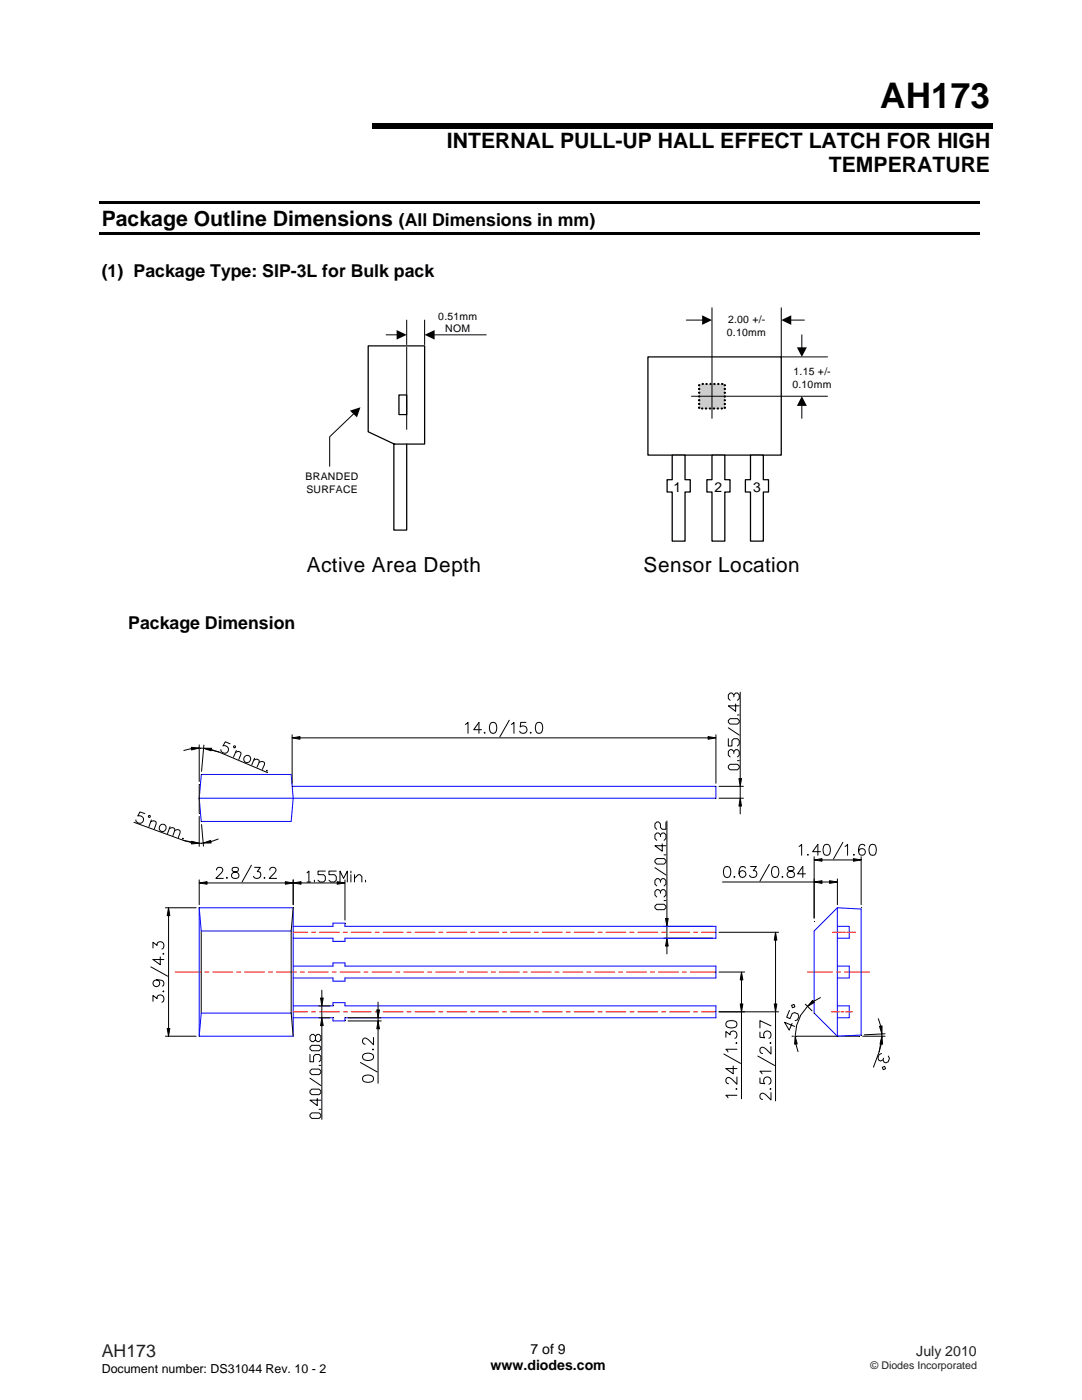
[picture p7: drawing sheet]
<svg xmlns="http://www.w3.org/2000/svg" width="216mm" height="279mm" viewBox="0 0 216 279" stroke-linecap="round" stroke-linejoin="round" font-family="sans-serif">
<path d="M74.3 24.5h123.8v1.1h-123.8zM19.8 40.2h175.6v.5h-175.6zM19.8 46.3h175.6v.5h-175.6z" fill="#000"/>
<path d="M129.3 71.2h26.6v19.6h-26.6z" fill="#fff"/>
<path d="M129.3 71.2h26.6v19.6h-26.6z" fill="none" stroke="#000" stroke-width=".25"/>
<path d="M149.8 90.8h2.5v4.9h1.1v2.5h-1.1v9.8h-2.5v-9.8h-1.1v-2.5h1.1z" fill-rule="evenodd" fill="#fff"/>
<path d="M149.8 90.8h2.5v4.9h1v2.5h-1v9.8h-2.5v-9.8h-1.1v-2.5h1.1z" fill="none" stroke="#000" stroke-width=".25"/>
<path d="M142.1 90.8h2.5v4.9h1.1v2.5h-1.1v9.8h-2.5v-9.8h-1v-2.5h1z" fill-rule="evenodd" fill="#fff"/>
<path d="M142.1 90.8h2.5v4.9h1.1v2.5h-1.1v9.8h-2.5v-9.8h-1v-2.5h1z" fill="none" stroke="#000" stroke-width=".25"/>
<path d="M134.1 90.8h2.6v4.9h1v2.5h-1v9.8h-2.6v-9.8h-1v-2.5h1z" fill-rule="evenodd" fill="#fff"/>
<path d="M134.1 90.8h2.6v4.9h1v2.5h-1v9.8h-2.6v-9.8h-1v-2.5h1z" fill="none" stroke="#000" stroke-width=".25"/>
<path d="M139.5 76.6h5.1v4.9h-5.1z" fill="#cdcdcd"/>
<path d="M139.4 76.9a.13 .13 0 0 1 .2 0 .13 .13 0 0 1-.2 0zM139.4 77.5h.2v.2h-.2zM139.4 78.3h.2v.2h-.2zM139.4 79.1l.1-.1 .1 .2h-.2zM139.4 79.8h.2v.2h-.2zM139.4 80.5h.2v.2h-.2zM139.4 81.3h.2v.2h-.2zM140 81.4h.2v.2h-.1zM140.8 81.4h.2v.2h-.2zM141.6 81.4l.2 .1-.1 .1h-.1zM142.3 81.5a.15 .15 0 0 1 .3 0 .15 .15 0 0 1-.3 0zM143.1 81.5a.15 .15 0 0 1 .3 0 .15 .15 0 0 1-.3 0zM143.9 81.5a.15 .15 0 0 1 .3 0 .15 .15 0 0 1-.3 0zM144.5 81.3h.2v.2h-.1zM144.5 80.5h.2v.2h-.2zM144.5 79.8h.2v.2h-.1zM144.5 79.1l.2-.1v.2h-.1zM144.5 78.4a.12 .12 0 0 1 .2 0 .12 .12 0 0 1-.2 0zM144.5 77.5h.2l.1 .2h-.3zM144.5 76.8h.2v.2h-.2zM144 76.5h.2v.2l-.1 .1zM143.2 76.6a.15 .15 0 0 1 .3 0 .15 .15 0 0 1-.3 0zM142.4 76.5h.3v.2l-.2 .1zM141.7 76.5l.2 .1-.2 .2zM140.9 76.5h.2v.2l-.2 .1zM140.1 76.5h.2l.1 .2-.2 .1z" fill="#000" stroke="#000" stroke-width=".2"/>
<path d="M136.9 63.9h3.4M138 79.1h27.1M142.1 61.4v22.1M155.9 61.4v9.8h9.2M157.6 63.9h2.9M160 66.8v2.8M160 80.8v2.7" fill="none" stroke="#000" stroke-width=".2"/>
<path d="M140.1 62.9l2 1-2 .9zM155.9 63.9l2-1v1.9zM159 69.3h2l-1 1.9zM160 79.1l1 1.9h-2z" fill="#000"/>
<g fill="#fff">
<path d="M144.7 62.1h8.5v5.7h-8.5z"/>
<path d="M157.8 72.5h8.5v5.7h-8.5z"/>
<path d="M78.6 88.6h2.6v17.2h-2.6z"/>
</g>
<path d="M78.6 88.6h2.6v17.2h-2.6zM78.6 88.6h.1" fill="none" stroke="#000" stroke-width=".25"/>
<path d="M79.6 78.8h1.6v3.9h-1.6z" fill="#fff"/>
<path d="M79.6 78.8h1.6v3.9h-1.6zM78.7 88.6l-5.2-2.4v-17.2h11.2v19.6h-3.5" fill="none" stroke="#000" stroke-width=".25"/>
<g fill="none" stroke="#000" stroke-width=".2">
<path d="M77 66.8h2.4M81.2 63.9v4.9M81.2 69.3v16.4M84.7 63.9v4.9M86.5 66.8h10.5M70.7 82.5l-4.9 4.7v5.8M146.4 139v-.3l-.4-.4h-.3l-.4 .4v.7l.4 .4M146.4 138.7l.4-.4h.4l.3 .4v.7l-.3 .4M147.7 138.1v17.3M38.2 149.1l1.6 .2-1.6 .4zM38.2 149.4l-1.5 .4M39.8 148.7v7.3"/>
<path d="M39.8 156.6v5.7M39.8 149.3h.8l3.1 .8M40.6 149.3h1.6l-.1 .5zM40.7 148.7l-.5 5.2M42.2 149.6l1.4 .5M43.7 150.1l9.7 4.1M45.9 148.4l-.9-.4-.5 .9a.77 .77 0 0 1 1.1 .4 .77 .77 0 0 1-.6 1 .77 .77 0 0 1-.9-.7M46.7 148.8l.3 .2-.1 .2-.3-.1zM47 150.2l.6-.2 .5 .3-.5 1.3M47.2 149.8l-.6 1.3M50.7 151.7l.6-.2 .4 .3-.4 1.3M50.8 151.3l-.6 1.4"/>
<path d="M51.7 152.1l.6-.1 .5 .3-.5 1.2M53.3 153.7l-.1 .1 .1 .1M58.3 147.3l1.6-.3v.5zM58.3 146.6v9.7M59.9 147.3h81.4M92.9 144.6l.5-.4v2.1M96.1 145.6h-1.6l1.1-1.4v2.1M96.7 146.1l-.1 .1 .1 .1 .1-.1M98 144.3a.71 .71 0 0 1 1 .3 1.79 1.79 0 0 1-.2 1.6 .7 .7 0 0 1-1-.3 1.75 1.75 0 0 1 .2-1.6zM101.6 143.7l-1.9 3.4M102 144.6l.6-.4v2.1M104.9 144.2h-1l-.1 .9a.77 .77 0 0 1 1.2 0 .77 .77 0 0 1-.2 1.1 .77 .77 0 0 1-1.1-.3"/>
<path d="M105.9 146.1l-.1 .1 .1 .1 .1-.1M107.1 144.3a.71 .71 0 0 1 1.1 .3 1.79 1.79 0 0 1-.2 1.6 .7 .7 0 0 1-1.1-.3 1.75 1.75 0 0 1 .2-1.6zM141.3 147l1.6 .3-1.6 .2zM142.9 146.6v9.7M143.5 159.3h4.8M143.5 156.9h4.8M145.3 147.4v1.5h.7v-1.1l.4-.4h.8l.3 .4v.7l-.3 .4M145.3 152.9l.4-.4h1.5l.3 .4v.4l-.3 .3h-1.5l-.4-.3zM145.3 143.8l.4-.4h1.5l.3 .4v.3l-.3 .4h-1.5l-.4-.4zM145.3 145.2l2.2 1.5M146.4 150.3v-.3l-.4-.4h-.3l-.4 .4v.7l.4 .4M146.4 150l.4-.4h.4l.3 .4v.7l-.3 .4"/>
<path d="M146.8 140.5v1.5l-1.5-1.1h2.2M147.2 151.8h.3M147.2 142.7h.3M147.4 155.4h.6l-.3 1.5zM147.7 159.3l.3 1.6h-.6zM147.7 156.9v2.4M26.7 164.1l10 3.6M28.9 162.4l-1-.4-.4 .9a.77 .77 0 0 1 1.1 .3 .77 .77 0 0 1-.5 1.1 .77 .77 0 0 1-1-.7M29.6 162.9l.3-.2 .1 .3-.3 .1zM30.1 164l.6-.2 .5 .3-.4 1.3M30.2 163.6l-.5 1.4M33.8 165.4l.6-.2 .5 .2-.4 1.4"/>
<path d="M33.9 165l-.5 1.4M34.9 165.8l.6-.2 .4 .2-.3 1.4M36.5 167.3h-.1l.1 .2 .1-.1M36.7 167.7l3.1 .6h.7M36.7 167.7l1.5 .4M38.2 167.9l1.6 .4-1.6 .1zM39.8 162.9v6M39.8 175.6v5M39.8 176.2l1.5-.2v.5zM40.2 164.5l.4 4.4M40.5 168.3l1.5-.6 .1 .5zM41.3 176.2h15.6"/>
<path d="M43.2 173.6l.1-.3 .3-.2 .6 .1a.51 .51 0 0 1 .1 .7l-1.2 1.4h1.5M43.5 167.4l-1.4 .6M45.3 175.1l-.1 .1 .1 .1 .1-.1M46.4 173.2a.45 .45 0 0 0 .2 .7 .91 .91 0 0 1 1.1 1 .73 .73 0 0 1-1 .4 .73 .73 0 0 1-.4-1l.2-.1a.9 .9 0 0 0 1.1-.8 .8 .8 0 0 0-1.2-.2zM50.2 172.7l-1.9 3.3M50.8 173.1h1.1l-.6 .8a.73 .73 0 0 1 .7 1.1 .73 .73 0 0 1-1.2 .2l-.2-.3M52.8 175.1v.2l.1-.1M53.8 173.6l.1-.3 .3-.2 .7 .1a.51 .51 0 0 1 .1 .7l-1.3 1.4h1.5M56.9 176l1.6 .2-1.6 .3zM58.5 175.6v5M58.5 176.2l1.6-.2v.5zM60.1 176.2h7.2"/>
<path d="M61.3 174.2l.3-.4v2.2M61.3 176h.7M62.7 175.7v.3M64.9 173.8h-1.4v.8h1.1l.3 .3v.8l-.3 .3h-.8l-.3-.3M67.1 173.8h-1.5v.8h1.1l.4 .3v.8l-.4 .3h-.7l-.4-.3M67.3 176l1.5 .2-1.5 .3zM67.8 176v-2.2l.8 1.5 .7-1.5v2.2M68.8 175.6v8M70 173.8v.4M70 174.6v1.4M70.7 175.3l.8-.7h.3l.4 .3v1.1M70.7 174.6v1.4"/>
<path d="M72.9 175.7v.3M130.7 171.7l.4-.4h1.4l.4 .4v.4l-.4 .3h-1.4l-.4-.3zM130.7 173.2l2.2 1.4M131.8 178.3v-.4l-.4-.4h-.4l-.3 .4v.7l.3 .4M131.8 176.1v-.4l-.4-.4h-.4l-.3 .4v.7l.3 .4M131.8 167v-.4l-.4-.4h-.4l-.3 .4v.7l.3 .4M131.8 177.9l.3-.4h.4l.4 .4v.7l-.4 .4M131.8 175.7l.3-.4h.4l.4 .4v.7l-.4 .4M131.8 166.6l.3-.4h.4l.4 .4v.7l-.4 .4M132.1 168.4v1.5l-1.4-1.1h2.2M132.5 179.7h.4M132.5 170.6h.4"/>
<path d="M132.9 164v1.5h-.8l-.3-.4v-.7l-.4-.4h-.4l-.3 .4v.7l.3 .4M133.1 163.9v19.4M144.2 176h18.3M144.7 173a.71 .71 0 0 1 1 .3 1.79 1.79 0 0 1-.2 1.7 .7 .7 0 0 1-1-.3 1.75 1.75 0 0 1 .2-1.7zM146.5 174.9l-.1 .1 .1 .1 .1-.1M147.7 160.9v1.5M148.7 173.2a.63 .63 0 0 0-.6-.3 .63 .63 0 0 0-.5 .4 1.24 1.24 0 0 0 .5 1.8 .68 .68 0 0 0 .7-.6 .68 .68 0 0 0-.6-.8 .68 .68 0 0 0-.7 .7M149.8 172.9h1.1l-.6 .9a.7 .7 0 0 1 .7 .8 .7 .7 0 0 1-.9 .5l-.3-.1-.2-.3M153.5 172.5l-1.9 3.4M154.3 173a.71 .71 0 0 1 1 .3 1.79 1.79 0 0 1-.2 1.7 .7 .7 0 0 1-1-.3 1.75 1.75 0 0 1 .2-1.7zM156.1 174.9l-.1 .1 .1 .1 .1-.1M157.3 173a.43 .43 0 0 0 .2 .8 .89 .89 0 0 1 1 .9 .76 .76 0 0 1-.8 .4 .76 .76 0 0 1-.6-.7 1.02 1.02 0 0 1 1-.6l.2-.1 .1-.5a.84 .84 0 0 0-1.1-.2z"/>
<path d="M159.4 168.9l.6-.4v2.2M160.7 174.4h-1.5l1-1.5v2.2M161.2 170.5v.2l.1-.1M162.5 171v12.2M162.5 176l1.5-.2v.5zM162.5 171.6l1.5-.2v.5zM163.7 170h-1.5l1-1.5v2.2M164 176h1.5M164 171.6h6.3M164.5 168.6a.7 .7 0 0 1 1.1 .3 1.8 1.8 0 0 1-.2 1.7 .75 .75 0 0 1-1.1-.3 1.79 1.79 0 0 1 .2-1.7zM165.5 175.8l1.6 .2-1.6 .3zM167.1 175.4v5.2"/>
<path d="M168.2 168.1l-1.9 3.3M168.6 168.9l.5-.4v2.2M170.3 171.4l1.6 .2-1.6 .3zM170.4 170.5l-.1 .1h.2M171.8 171v9.6M172.6 168.8a.64 .64 0 0 0-1-.2 1.68 1.68 0 0 0 0 2 .68 .68 0 0 0 1-.3 .68 .68 0 0 0-.4-.9 .68 .68 0 0 0-.9 .6M173.7 168.6a.7 .7 0 0 1 1.1 .3 1.88 1.88 0 0 1-.2 1.7 .76 .76 0 0 1-1.1-.3 1.79 1.79 0 0 1 .2-1.7zM30.1 193l3.3 1.8M30.5 199.8v-1.1l.8 .6a.71 .71 0 0 1 .9-.7 .71 .71 0 0 1 .5 .9l-.1 .3-.3 .2M30.5 189.2v-1.2l.8 .7a.71 .71 0 0 1 .9-.8 .71 .71 0 0 1 .5 1l-.1 .3-.3 .2M31.2 195.6a.68 .68 0 0 1 .6 .9 .68 .68 0 0 1-1 .3 .68 .68 0 0 1 0-1.1 2 2 0 0 1 1.8 .2 .67 .67 0 0 1-.2 .9M32 191v1.5l-1.5-1h2.2"/>
<path d="M32.6 197.7l.1 .1-.1 .2-.1-.2M32.6 190.2l.1 .2-.1 .1-.1-.1M33 181.2h6.1M33.6 182.7v22.6M33.6 181.2l.3 1.5h-.5zM40.2 185.8v16.4M58.5 181.2l-.4 4.6v16.4l.4 4.6M64 199.2h.5l-.3 1.5zM64.2 197.6v1.6M75.4 200v1.5M130.7 180.8l.4-.3h1.4l.4 .3v.4l-.4 .3h-1.4l-.4-.3zM132.4 187.2h9.8"/>
<path d="M132.4 184.9h9.8M132.8 183.3h.5l-.2 1.6zM133.1 184.9v2.3M133.1 188.8v1.6M133.1 187.2l.2 1.6h-.5zM143.5 194h5.1M143.5 186.1h11.9M148 194l.2 1.6h-.5zM148 195.6v4.8M154.7 186.1l.3 1.5h-.5zM154.7 187.6v12.8M162.2 199.6l.3 .4-1.4 .9z"/>
<path d="M163.7 199.1l-1.4 .8M33 206.8h6.1M33.4 205.3h.5l-.3 1.5zM61.8 210.4v1.5h.8v-1.1l.3-.4h.8l.3 .4v.7l-.3 .4M61.8 217.7l.4-.3h1.5l.3 .3v.4l-.3 .4h-1.5l-.4-.4zM61.8 213.7l.4-.3h1.5l.3 .3v.4l-.3 .4h-1.5l-.4-.4zM61.8 209l.4-.4h1.5l.3 .4v.3l-.3 .4h-1.5l-.4-.4zM61.8 215.2l2.2 1.4M62.9 206.8l.4-.4h.4l.3 .4v.7l-.3 .4h-.4l-.4-.4v-.7l-.3-.4h-.4l-.4 .4v.7l.4 .4h.4l.3-.4M63.3 219.2v1.4l-1.5-1h2.2M63.6 200.7h2.2M63.6 203.1h2.2"/>
<path d="M63.7 212.6h.3M64.2 200.7v2.4M64.2 204.7v18.7M64.2 203.1l.3 1.6h-.5zM69.4 203.1h6.7M69.4 203.8h6.7M71.9 212l3.4 1.9M72.5 214.9a1.65 1.65 0 0 1 1.9 0 .7 .7 0 0 1-.3 1 1.83 1.83 0 0 1-1.6-.2l-.2-.3zM72.5 210.5a1.65 1.65 0 0 1 1.9 0 .7 .7 0 0 1-.3 1 1.75 1.75 0 0 1-1.6-.2l-.2-.3zM74.4 209.3l.1 .1-.1 .1-.1-.1M74.5 207.1v1.4l-1-1a.67 .67 0 0 0-.9-.2l-.3 .3v.4l.3 .3 .3 .1M75.2 201.5h.5l-.3 1.6z"/>
<path d="M75.4 203.8l.3 1.5h-.5zM75.4 203.1v.7M75.4 205.3v10.9M143.5 201.9h11.9M144.4 210.4l3.4 1.8M144.8 207v-1.1l.9 .6a.7 .7 0 0 1 .8-.8 .7 .7 0 0 1 .5 1l-.1 .3-.3 .2M144.9 204a1.79 1.79 0 0 1 2 0 .72 .72 0 0 1-.3 1 1.8 1.8 0 0 1-1.7-.2l-.1-.3zM146.3 212.7v1.6l-1.5-1h2.2M146.9 217.2l.1 .1-.1 .1-.1-.1M146.9 208l.1 .2-.1 .1-.1-.1M147 214.9v1.5l-1-1.1a.67 .67 0 0 0-1.1-.1l-.1 .7 .3 .3 .3 .1M147 218.6h-2.2l.5 .5"/>
<path d="M147 209.4h-2.2l.5 .5M147.7 200.4h.5l-.2 1.5zM148 201.9v17.4M151.2 210.8l3.4 1.8M151.6 215.1v1.1l1 .1a.77 .77 0 0 1 0-1.2 .77 .77 0 0 1 1.1 .2 .77 .77 0 0 1-.3 1.1M151.6 206v1l1 .1a.77 .77 0 0 1 0-1.2 .77 .77 0 0 1 1.1 .2 .77 .77 0 0 1-.3 1.1M153.7 217.2l.1 .1-.1 .1-.1-.1M153.7 208l.1 .2-.1 .1-.1-.1M153.8 218.1v1.4l-1-1a.62 .62 0 0 0-.6-.4 .62 .62 0 0 0-.6 .5l.1 .6 .5 .2M153.8 208.9v1.5l-1-1.1a.63 .63 0 0 0-.6-.3 .63 .63 0 0 0-.6 .4l.1 .6 .5 .2M153.8 204.7l-2.2-1v1.4M153.8 213.8h-2.2l.5 .5"/>
<path d="M154.5 200.4h.5l-.3 1.5zM154.7 201.9v17.8M157.5 201.7l-.5 1.3 .6 .3 .5-1 .4-.2 .7 .3 .2 .4-.3 .7-.4 .2M157.9 200.6l.5-.2 .2 .5-.5 .2zM158 206.8h.3M158.1 204.2l-.6 1.4-1-1.6 2.1 .9M158.7 206.8l.4 1.5-.5 .1zM158.8 208.4l.4 1.5M158.9 206.8h12.6M160.7 200.4l1.3 1.3M161.1 200.9l-1.3 1.7-.8 2-.3 2.2M172.1 206.8h4.5"/>
<path d="M175.3 203.3l.4 1.5M175.4 209.9l-1.1 3.1M175.5 204.8l.5-.1v1.6zM175.9 208.4l-.5 1.5M175.9 210.2l-.5 .3-.2 .6 .2 .5 .3 .2 .5-.3M176 206.8l.1 1.6-.5-.1zM176 206.3l-.6 3.6M176 213l.5-.2 .2 .5-.4 .2zM176.6 206.3l-4.1 .2M177.2 210.8l.3 .4-.3 .7-.5 .2-.3-.1-.2-.5 .1-.3M61.8 222.5l.4-.4h1.5l.3 .4v.3l-.3 .4h-1.5l-.4-.4zM63.7 221.4h.3"/>
<circle cx="49.3" cy="151.5" r=".72"/>
<circle cx="32.5" cy="165.2" r=".73"/>
</g>
<g fill="#000">
<path d="M79.1 65.9l2.1 .9-2.1 1zM84.7 66.8l2-.9v1.9zM69.8 82l2.1-.7-.7 2zM38.2 149.1l1.6 .2-1.6 .4zM40.6 149.3h1.6l-.1 .5zM58.3 147.3l1.6-.3v.5zM141.3 147l1.6 .3-1.6 .2zM147.4 155.4h.6l-.3 1.5zM38.2 167.9l1.6 .4-1.6 .1zM39.8 176.2l1.5-.2v.5zM40.5 168.3l1.5-.6 .1 .5zM56.9 176l1.6 .2-1.6 .3z"/>
<path d="M58.5 176.2l1.6-.2v.5zM67.3 176l1.5 .2-1.5 .3zM147.7 159.3l.3 1.6h-.6zM162.5 176l1.5-.2v.5zM162.5 171.6l1.5-.2v.5zM165.5 175.8l1.6 .2-1.6 .3zM170.3 171.4l1.6 .2-1.6 .3zM33.6 181.2l.3 1.5h-.5zM64 199.2h.5l-.3 1.5zM133.1 187.2l.2 1.6h-.5zM132.8 183.3h.5l-.2 1.6zM148 194l.2 1.6h-.5z"/>
<path d="M154.7 186.1l.3 1.5h-.5zM33.4 205.3h.5l-.3 1.5zM64.2 203.1l.3 1.6h-.5zM75.2 201.5h.5l-.3 1.6zM75.4 203.8l.3 1.5h-.5zM147.7 200.4h.5l-.2 1.5zM154.5 200.4h.5l-.3 1.5zM158.7 206.8l.4 1.5-.5 .1zM162.2 199.6l.3 .4-1.4 .9zM176 206.8l.1 1.6-.5-.1zM175.5 204.8l.5-.1v1.6z"/>
</g>
<g fill="none" stroke="#00f" stroke-width=".2">
<path d="M40.2 154.6h17.9l.4 4.7-.4 4.6h-17.9l-.4-4.6zM58.3 156.9h84.6v2.4h-103.1M39.8 181.2h18.7v25.6h-18.7M39.8 181.2v25.6M39.8 181.2l.4 4.6h17.9M58.5 184.9h7.9v-.7h2.4v.7h74.1v2.3h-74.1v.7h-2.4v-.7h-7.9M58.5 192.8h7.9v-.6h2.4v.6h74.1v2.4h-74.1v.6h-2.4v-.6h-7.9M167.1 184.9h2.4v2.3h-2.4M167.1 192.8h2.4v2.4h-2.4M167.1 181.2v25.6M167.1 181.2l4.7 .2v25.2l-4.7 .2M167.1 181.2l-4.6 4.6v16.4l4.6 4.6"/>
<path d="M58.1 202.2h-17.9l-.4 4.6M58.5 200.7h7.9v-.6h2.4v.6h74.1v2.4h-74.1v.7h-2.4v-.7h-7.9M167.1 200.7h2.4v2.4h-2.4"/>
</g>
<g fill="none" stroke="#f00" stroke-width=".2">
<path d="M35 194h5.1M40.9 194h.8M42.5 194h3.9M47.2 194h.8M48.8 194h4M53.6 194h.8M55.2 194h3.9M58.5 186.1h2.9M59.9 194h.8M61.5 194h4M62.2 186.1h.8M63.8 186.1h3.9"/>
<path d="M66.3 194h.8M67.9 194h3.9M68.5 186.1h.8M70.1 186.1h4M72.6 194h.8M74.2 194h4M74.9 186.1h.8M76.5 186.1h3.9M79 194h.8M80.6 194h3.9M81.2 186.1h.8M82.8 186.1h4"/>
<path d="M85.3 194h.8M86.9 194h4M87.6 186.1h.8M89.2 186.1h3.9M91.7 194h.8M93.3 194h3.9M93.9 186.1h.8M95.5 186.1h4M98 194h.8M99.6 194h4M100.3 186.1h.8M101.9 186.1h3.9"/>
<path d="M104.4 194h.8M106 194h4M106.6 186.1h.8M108.2 186.1h4M110.7 194h.8M112.3 194h4M113 186.1h.8M114.6 186.1h4M117.1 194h.8M118.7 194h4M119.3 186.1h.8M120.9 186.1h4"/>
<path d="M123.4 194h.8M125 194h4M125.7 186.1h.8M127.3 186.1h4M129.8 194h.8M131.4 194h4M132 186.1h.8M133.6 186.1h4M136.2 194h.7M137.7 194h5.2M138.4 186.1h.8M140 186.1h2.9"/>
<path d="M161.1 194h5M166.1 186.1h2M166.9 194h.8M168.3 186.1h.4M168.5 194h5M168.9 186.1h1.8M58.5 201.9h2.9M62.2 201.9h.8M63.8 201.9h3.9M68.5 201.9h.8M70.1 201.9h4M74.9 201.9h.8"/>
<path d="M76.5 201.9h3.9M81.2 201.9h.8M82.8 201.9h4M87.6 201.9h.8M89.2 201.9h3.9M93.9 201.9h.8M95.5 201.9h4M100.3 201.9h.8M101.9 201.9h3.9M106.6 201.9h.8M108.2 201.9h4M113 201.9h.8"/>
<path d="M114.6 201.9h4M119.3 201.9h.8M120.9 201.9h4M125.7 201.9h.8M127.3 201.9h4M132 201.9h.8M133.6 201.9h4M138.4 201.9h.8M140 201.9h2.9M165.9 201.9h1.6M167.8 201.9h.6M168.7 201.9h1.4"/>
</g>
<text font-size="7" x="175.6" y="21.6">AH173</text>
<g font-size="4.2">
<text x="89.2" y="29.5">INTERNAL PULL-UP HALL EFFECT LATCH FOR HIGH</text>
<text x="165.4" y="34.4">TEMPERATURE</text>
<text x="20.3" y="45">Package Outline Dimensions</text>
</g>
<g font-size="4.1">
<text x="61.2" y="114.2">Active Area Depth</text>
<text x="128.4" y="114.2">Sensor Location</text>
</g>
<g font-size="3.5">
<text x="79.6" y="45">(All Dimensions in mm)</text>
<text x="20.3" y="55.2">(1) Package Type: SIP-3L for Bulk pack</text>
<text x="25.6" y="125.6">Package Dimension</text>
</g>
<text font-size="3.5" fill="#231f20" x="20.3" y="270.9">AH173</text>
<g font-size="2.8">
<text x="134.4" y="98.2">1</text>
<text x="142.6" y="98.2">2</text>
<text x="150.3" y="98.2">3</text>
<text x="97.9" y="273.5">www.diodes.com</text>
<text x="105.8" y="270.2">7 of 9</text>
</g>
<text font-size="2.8" fill="#231f20" x="182.8" y="270.6">July 2010</text>
<text font-size="2.5" x="20.3" y="274">Document number: DS31044 Rev. 10 - 2</text>
<g font-size="2.1">
<text x="87.5" y="63.9">0.51mm</text>
<text x="145.3" y="64.5">2.00 +/-</text>
<text x="88.9" y="66.4">NOM</text>
<text x="145.1" y="67">0.10mm</text>
<text x="158.1" y="77.4">0.10mm</text>
<text x="158.3" y="74.9">1.15 +/-</text>
<text x="61" y="95.9">BRANDED</text>
<text x="61.1" y="98.3">SURFACE</text>
</g>
<text font-size="2.1" fill="#231f20" x="173.7" y="273.2">© Diodes Incorporated</text>
</svg>
